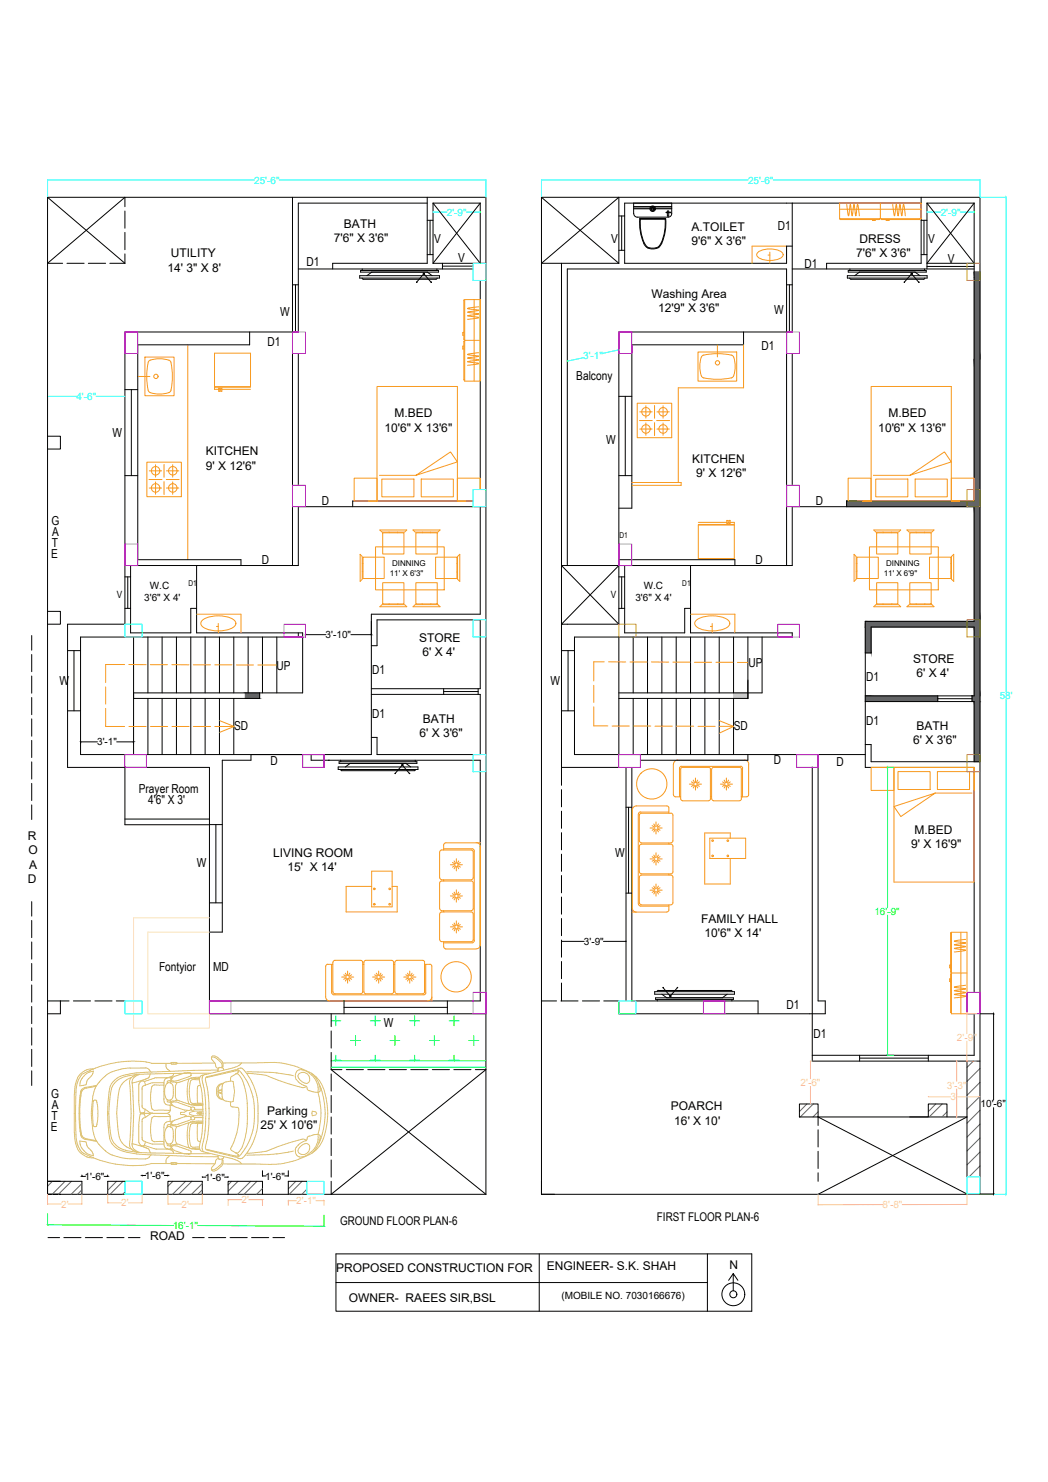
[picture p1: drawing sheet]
<svg xmlns="http://www.w3.org/2000/svg" width="297mm" height="420mm" viewBox="0 0 297 420" stroke-linecap="round" stroke-linejoin="round" font-family="sans-serif">
<!-- layer: 0 -->
<g fill="none" stroke="#000" stroke-width=".28">
<path d="M13.5 55.9h124.2v282.7M13.5 55.9v282.7M13.5 55.9l21.9 18.7M35.4 58.6v-2.7l-21.9 18.7h4.3M35.4 59.8v4.9M82.9 55.9v104.4M121.1 57.6h-36.5v36.5h-49.2v82.9h-16.3v40.6h40.3v69.8h78.3M121.1 55.9v18.7h-26.8v1.7M122.7 57.6h13.4M122.7 57.6l13.4 17v-17M122.7 57.6v17M136.1 57.6l-13.4 17"/>
<path d="M153.5 55.9h124.3v282.7h-124.3zM153.5 55.9l21.9 18.7M179.6 57.6v3a1 1 0 0 0 1 1h8.8a.99 .99 0 0 0 1-1v-3M179.6 59h10.8M179.6 58.6h10.8M179.6 59.2h10.8M189.2 59.8h.3v1.5h-.3zM224.6 57.6v36.5h-49.2v82.9M261.1 57.6h-84v17h45.8v-4.8h1.7M261.1 55.9v18.7h-26.8v1.7M262.7 57.6h13.4M262.7 57.6l13.4 17h-13.4l13.4-17"/>
<path d="M262.7 57.6v18.7M276.1 57.6v84.4h-36.1v1.7M19 74.6h4.8M25 74.6h4.9M31.1 74.6h4.3M35.4 65.9v4.9M35.4 72v2.6M84.6 76.3h49.5M121.1 72.2h1.6M121.1 62.5h1.6M121.9 62.5v9.7M122.7 74.6h15"/>
<path d="M125.4 74.6v1.7M125.4 75.5h8.7M136.1 79.5v59.3M153.5 74.6l21.9-18.7v18.7zM159.1 74.6v148M175.4 71h1.7M175.4 61.2h1.7M176.2 61.2v9.8M181.3 62.2h7.4M181.5 61.9a11.9 11.9 0 0 0 1.9 8.1l1.6 .4 1.6-.4M183.5 70.3l1.5 .3 1.5-.3M187.6 69l-1.1 1.3"/>
<path d="M188.5 61.9a11.9 11.9 0 0 1-1.9 8.1M188.7 61.9h-7.3a12.3 12.3 0 0 0 1.8 8.1l.3 .2M188.7 61.9a14.3 14.3 0 0 1-1.1 7.1M188.8 60.2l1.3 .1zM224.6 76.3h51.5M261.1 72.2h1.6M261.1 62.5h1.6M261.9 62.5v9.7M262.7 75.5h13.4M70.8 94.1v3.7h-31.8v60.9h29.3v1.6M82.9 80.7h1.7M83.7 80.7v13.4"/>
<path d="M210.7 94.1v3.7h-31.6v46.3h-3.7M222.9 80.7h1.7M223.7 80.7v13.4M35.4 110.5h3.6M37.2 110.5v24.3M84.6 100.2v37.4M175.4 112.4h3.7M177.2 112.4v22.4M224.6 100.2v37.4M13.5 123.7h3.6v3.6h-3.6M35.4 134.8h3.6M175.4 134.8h3.7"/>
<path d="M134.1 142h-34.1v1.7M136.1 143.7v30.4h-30.8v39.8h-82.5v-33.3h63M137.7 143.7h-53.1v16.6h-47.6v19.1h17.1v-6.9h1.6M175.4 158.7h32.9v1.6M13.5 173.3h3.6v3.7h-3.6M35.4 172.5h1.6M35.4 163.5h1.6M36.2 163.5v9M55.7 160.3v19.1h30.1v17h-47.9M84.6 179.4v1.2M86.6 179.9v.1M86.6 179.9h5.8"/>
<path d="M99.5 179.9h5.7M159.1 177h.1M159.1 177h16.3M160.8 160.3v-84h62.1v84M175.4 172.5h1.7M175.4 163.5h1.7M175.4 160.3l-16.3 16.7M176.2 163.5v9M177.1 160.3h47.5v-16.6h51.5v32.5h-30.8v41.4h30.8v63.7M177.1 160.3h-18l16.3 16.7M177.1 160.3v19.1h17v-6.9h1.6M195.7 160.3v19.1h28.9v1.2h-61.8v33.3h82.5"/>
<path d="M9 180.2v4.1M9 185.6v4.8M9 191.7v4.8M9 197.8v4.8M19.1 184.5h3.7M21 184.5v17M37.9 180.6v33.3M41.9 180.6v15.8M41.9 198v15.9M45.9 180.6v15.8M45.9 198v15.9M50 180.6v15.8"/>
<path d="M50 198v15.9M54.1 180.6v15.8M54.1 198v15.9M58.1 180.6v15.8M58.1 198v15.9M62.2 180.6v15.8M62.2 198v15.9M66.3 180.6v15.8M66.3 198v15.9M70.3 180.6v15.8M73.6 196.4v1.6h-35.7M74.4 180.6v15.8"/>
<path d="M78.5 180.6v15.8M105.3 196.9h30.8v17h-29.2v-4.8h-1.6M105.3 183.1h1.6v-7.4h29.2v19.6h-30.8M125.7 195.3v1.6M125.7 196.1h9.8M135.5 195.3v1.6M159.1 184.5h3.7M161 184.5v17M175.4 180.6v33.3M175.4 198h36.6M179.5 180.6v15.8M179.5 198v15.9"/>
<path d="M183.5 180.6v15.8M183.5 198v15.9M187.6 180.6v15.8M187.6 198v15.9M191.7 180.6v15.8M191.7 198v15.9M195.7 180.6v15.8M195.7 198v15.9M199.8 180.6v15.8M199.8 198v15.9M203.8 180.6v15.8M203.8 198v15.9"/>
<path d="M207.9 180.6v15.8M207.9 198v15.9M212 180.6v17.5M216 180.6v15.8h-40.6M245.3 198.9h30.8v17.1M245.3 185.1h1.6v-7.3h29.2v19.5h-30.8M265.8 197.3v1.6M265.8 198.1h9.7M275.5 197.3v1.6M9 203.8v4.9M9 209.9v4.9M9 216v4.9"/>
<path d="M19.1 201.5h3.7M22.9 210.3h4.7M33.1 210.3h4.7M35.4 217.6v16.2h24M85.8 213.9h-14.7v1.6h-8.1v48.8h-3.6M88.2 213.9v1.6h47.9v68.3h-76.7M93.1 215.5h.1M159.1 217.6h16.3M159.1 201.5h3.7M177.4 217.6v66.2M179.1 217.6v66.2h35.8v3.6M212 213.9v1.6h-30.5"/>
<path d="M230.2 217.4v83.4h47.6M231.9 213.9v69.9h2v3.6h-58.5v-3.6h-4.3M245.3 211.1h1.6v4.9h30.9M9 222.1v4.9M9 228.2v4.1M35.4 232.2h24M59.4 233.8h3.6M61.2 233.8v22.2M159.1 223.9v4.8M159.1 230v4.8M159.1 236.1v4.8M177.4 228.9h1.7"/>
<path d="M178.2 228.9v24.3M9 255.6v4.1M59.4 256h3.6M159.1 242.2v4.8M159.1 248.2v4.9M159.1 254.3v4.9M177.4 253.2h1.7M9 261v4.8M9 267.1v4.8M9 273.1v4.9M9 279.2v4.9M159.1 260.4v4.9"/>
<path d="M159.1 266.5v4.9M159.1 272.6v4.9M159.1 278.7v5.1M159.2 266.9h6.4M171 266.9h6.3M9 285.3v4.9M9 291.4v4.9M9 297.5v4.9M13.5 283.8h6.1M17.1 283.8v3.6h-3.6M20.8 283.8h4.9M26.9 283.8h4.9"/>
<path d="M32.9 283.8h2.5M93.9 287.4v3.7M93.9 292.3v4.9M93.9 298.4v4.8M97.5 285.6h29.3M97.5 283.8v3.6M126.8 283.8v3.6M153.5 283.8h4.2M159 283.8h4.8M165.1 283.8h4.8M243.6 299.2v1.6M243.6 300h19.5"/>
<path d="M263.1 299.2v1.6M274.1 287.4h2v11.8h-45.9M277.8 287.4h3.9M281.6 287.5v24.4M9 303.6v4.1M93.9 304.5v4.8M93.9 310.6v4.8M93.9 316.7v4.8M93.9 303.2h3M93.9 303.2l43.8 35.4M98.1 303.2h4.9M104.2 303.2h4.9"/>
<path d="M110.3 303.2h4.9M116.4 303.2h4.9M122.5 303.2h4.9M128.6 303.2h4.9M134.7 303.2h3l-43.8 35.4v-3.7M226.6 313h5.3v3.7h-5.3zM231.9 316.7h42.2l-42.2 21.9M231.9 316.7v2.4M231.9 316.7l42.2 21.8M257.8 316.7h5.3v-3.7h5.3v3.7M274.1 300.8v32.8M281.6 314v24.4"/>
<path d="M13.5 338.6v-3.7h9.7v3.7M13.5 338.6h124.2M13.5 334.9h3.6M23.2 333.1v.5M23.3 333.5h.9M29.5 333.5h1M30.5 333.1v.5M35.4 334.9h-4.9v3.7M40.3 333.1v.2M40.4 333.3h.9M46.6 333.3h.9M47.6 338.6v-3.7h9.7v3.7"/>
<path d="M47.6 333.1v.2M57.3 333.6v.1M57.4 333.7h.9M63.6 333.7h1M64.7 338.6v-3.7h9.7v3.7M64.7 333.6v.1M74.4 331.9v1.6M74.5 333.4h.9M80.7 333.4h.9M81.7 331.9v1.6M87 334.9h-5.3v3.7M93.9 322.8v4.8"/>
<path d="M93.9 328.9v4.8M231.9 320.3v4.9M231.9 326.4v4.9M231.9 332.5v2.4M277.8 338.5h3.9M13.6 350.9h3.3M18.1 350.9h4.9M24.2 350.9h4.9M30.3 350.9h4.9M36.4 350.9h3.3M54.6 350.9h3.3M59.1 350.9h4.9"/>
<path d="M65.2 350.9h4.9M71.3 350.9h4.9M77.4 350.9h3.3M95.2 355.5h117.9v16.2h-117.9zM152.8 355.5v16.2M200.5 355.5v16.2M95.2 363.6h105.3"/>
<circle cx="185" cy="59.2" r=".57"/>
<circle cx="185" cy="59.2" r=".78"/>
<circle cx="185" cy="59.2" r=".36"/>
</g>
<g fill="none" stroke="#f8991e" stroke-width=".28">
<path d="M214.9 71.5a6.7 6.7 0 0 1 6.7 0 .97 .97 0 0 1 .3 1 .97 .97 0 0 1-.8 .7 6.9 6.9 0 0 1-6.2-.3 .86 .86 0 0 1 0-1.4zM217.7 72.3h.5M218.2 71.5v3.1M222.9 69.8h-9.7v4.8M55.7 174.1h12.6v5.3M57.3 175.9a8.7 8.7 0 0 1 9.2 0 1.19 1.19 0 0 1-.5 2 9.1 9.1 0 0 1-8.7-.3 1.08 1.08 0 0 1 0-1.7zM61.4 177.6h.5M61.9 176.8v2.6M195.7 174.1h12.6v5.3M197.3 175.9a8.7 8.7 0 0 1 9.2 0 1.19 1.19 0 0 1-.5 2 9.1 9.1 0 0 1-8.7-.3 1.08 1.08 0 0 1 0-1.7zM201.4 177.6h.5M201.9 176.8v2.6"/>
<path d="M29.9 194.7v4.9M35.3 188.4h-5.4v5.1M36.5 188.4h4.9M42.6 188.4h4.9M48.7 188.4l4.9 .1M54.8 188.5h4.9M60.9 188.5h4.9M67 188.5h4.9M73.1 188.5h5.4M168.3 194.3v4.9M171.3 187.6h-3v5.5M172.5 187.6l4.8 .1"/>
<path d="M178.6 187.7h4.8M184.6 187.7h4.9M190.7 187.7h4.9M196.8 187.8h4.9M202.9 187.8h4.9M209 187.8h3M29.9 200.8v5.2h5.4M36.5 206h4.9M42.6 206h4.9M48.7 206h4.9M54.8 206h4.9M60.9 206h5.4"/>
<path d="M62.3 204.3l4.1 1.7-4.1 1.6M168.3 200.4v5.4h4M173.5 205.8h4.9M179.6 205.8h4.9M185.6 205.9h5M191.7 205.9h4.9M197.8 205.9h4.9M203.9 204.3l4.1 1.7M203.9 205.9h4M207.9 206l-4.1 1.9"/>
</g>
<g fill="#636466" stroke="#636466" stroke-width=".28">
<path d="M276.1 77.1l1.7 24.7v-24.7zM276.1 77.1l1.7 24.7h-1.7z"/>
<path d="M276.1 101.8l1.7 40.2v-40.2zM276.1 101.8l1.7 40.2h-1.7z"/>
<path d="M240 142l37.8 1.7v-1.7zM240 142l37.8 1.7h-37.8z"/>
<path d="M276.1 143.7l1.7 32.5v-32.5zM276.1 143.7l1.7 32.5h-1.7z"/>
<path d="M245.3 176.2l32.5 1.6v-1.6zM245.3 176.2l32.5 1.6h-32.5z"/>
<path d="M245.3 177.8l1.6 7.3v-7.3zM245.3 177.8l1.6 7.3h-1.6z"/>
<path d="M276.1 177.8l1.7 19.5v-19.5zM276.1 177.8l1.7 19.5h-1.7z"/>
<path d="M275.5 197.3l2.3 1.6v-1.6zM275.5 197.3l2.3 1.6h-2.3z"/>
<path d="M276.1 198.9l1.7 17.1v-17.1zM276.1 198.9l1.7 17.1h-1.7z"/>
<path d="M245.3 197.3l20.5 1.6v-1.6zM245.3 197.3l20.5 1.6h-20.5z"/>
<path d="M69.5 196.4l4.1 1.6v-1.6zM69.5 196.4l4.1 1.6h-4.1z"/>
</g>
<g fill="none" stroke="#636466" stroke-width=".28">
<path d="M228.7 313l-2.1 2.1M230.5 313l-3.7 3.7M231.9 315.2l-1.5 1.5M265.2 313l-2.1 2.1M267.1 313l-3.7 3.7M268.4 315.2l-1.4 1.5M275.9 300.8l-1.8 1.8M277.8 302.9l-3.7 3.7M277.8 306.8l-3.7 3.7M277.8 310.8l-3.7 3.7M277.8 314.8l-3.7 3.6M277.8 318.7l-3.7 3.7"/>
<path d="M14.8 334.9l-1.3 1.4M18.4 334.9l-3.6 3.7M20.2 334.9l-3.6 3.7M23.2 335.5l-3 3.1M23.2 337.3l-1.2 1.3M33 334.9l-2.5 2.6M34.9 334.9l-3.7 3.7M35.4 338l-.6 .6M49 334.9l-1.4 1.4M52.6 334.9l-3.7 3.7M54.4 334.9l-3.7 3.7M57.3 335.5l-3 3.1"/>
<path d="M57.3 337.3l-1.2 1.2M65.6 334.9l-.9 1M67.5 334.9l-2.8 2.8M71 334.9l-3.6 3.7M72.8 334.9l-3.6 3.7M74.4 336.9l-1.7 1.7M83.8 334.9l-2.1 2.2M85.6 334.9l-3.6 3.7M87 337.2l-1.4 1.4M277.8 322.6l-3.7 3.7M277.8 326.6l-3.7 3.7M277.8 330.6l-3.1 3"/>
</g>
<!-- layer: muebles gral -->
<g fill="none" stroke="#f8991e" stroke-width=".28">
<path d="M100.4 135.6h6.5v6.4h-6.5zM107.5 134.8h10.4M108.2 135.8h9.1v5.1h-9.1zM117.9 134.8l9.8-6.7 1.9 2.9zM119.4 135.8h9.1v5.1h-9.1zM136.1 138.8v-3.2h-6.5v6.4h4.5M240.4 135.6h6.5v6.4h-6.5zM247.5 134.8h10.4M248.2 135.8h9.1v5.1h-9.1zM257.9 134.8l9.8-6.7 1.9 2.9zM259.4 135.8h9.1v5.1h-9.1zM269.6 135.6h6.5v6.4h-6.5z"/>
<path d="M104.5 142h27.6M106.9 142v-32.4h22.7v32.4M244.4 142h27.6M246.9 142v-32.4h22.7v32.4M246.9 217.6h6.5v6.5h-6.5zM250.9 217.6h25.2v32.5h-22.7v-32.5M254.5 218.8h9.1v5h-9.1zM265.7 218.8h9.1v5h-9.1zM276.1 217.6v6.5M253.4 228.7l11.7-3.9-9.8 6.7zM265.1 224.8h10.4"/>
</g>
<!-- layer: A-DOOR-Shutter -->
<g fill="none" stroke="#f8991e" stroke-width=".28">
<path d="M238 57.6h23.1v4.4h-23.1zM238 59.3h23.1M240 58l.5 3.2 .5-3.2 .5 3.2 .5-3.2 .5 3.2 .5-3.1 .1-.1 .5 3.2M249.5 57.6v4.4M253 58l.5 3.2 .5-3.2 .6 3.2 .4-3.2 .6 3.2 .5-3.2 .5 3.2M238.1 62v.2h11.2v-.2M247.3 62.2v.3h.8v-.3M249.8 62v.2h10.9v-.2M251.2 62.2v.3h.8v-.3M131.5 94.2h-.3v.9h.3M131.5 98.1h-.3v.8h.3M131.7 84.9h4.4v23.1h-4.4z"/>
<path d="M131.7 85.1h-.2v11.1h.2M131.7 96.7h-.2v11h.2M131.7 96.5h4.4M134.4 84.9v23.1M135.7 87l-3.2 .4 3.2 .5-3.2 .6 3.2 .5-3.2 .5 3.2 .6-3.2 .4M60.8 100.1h10.2M135.7 100l-3.2 .5 3.2 .5-3.2 .5 3.2 .5-3.2 .6 3.2 .5-3.2 .5M197.9 158.3h10.2M269.4 273.6h-.2v.8h.2M269.4 277.5h-.2v.8h.2M269.7 264.3h4.4v23.1h-4.4zM269.7 264.4h-.3v11.2h.3"/>
<path d="M269.7 276.1h-.3v11h.3M269.7 275.9h4.4M272.3 264.3v23.1M273.7 266.3l-3.2 .5 3.2 .5-3.2 .6 3.2 .4-3.2 .6 2.8 .4 .4 .2-3.2 .4M273.7 279.3l-3.2 .5 3.2 .5-3.2 .6 3.2 .5-3.2 .5 3.2 .6-3.2 .4"/>
</g>
<!-- layer: LOW WALL-1 -->
<g fill="none" stroke="#f8991e" stroke-width=".28">
<path d="M190.9 216.7v8.7M192 215.5h19M192.1 215.5a1.16 1.16 0 0 0-1.2 1.2M193.5 217.6l7.3-.1 .5 .3 .1 8.6-.3 .5-.3 .1h-7.3M193.5 217.5l-.5 .3-.1 .3v8.3l.1 .3 .5 .3M201.7 218.1v8.4M201.7 218.1l.3-.5h.3l7.3-.1 .3 .1 .3 .5M209.9 217.3h-16.9l-.4 .5v8.1M209.9 217.2l.3 .1 .3 .5M210.1 218.1v8.4M210.5 217.8v8.1M211.1 215.5a1.11 1.11 0 0 1 1.1 1.2v8.6l-.3 .5-1.8 .1"/>
<path d="M135 238.9a1.16 1.16 0 0 1 1.2 1.2M136.2 238.9h-9.8l-.5 .3-.2 1.8M180.4 228.5h8.6l.5 .3 .1 1.8M180.4 228.5a1.16 1.16 0 0 0-1.2 1.2v27.7a1.16 1.16 0 0 0 1.2 1.2M180.9 230.8v25.5M181.2 231.1v7.3M181.2 239.9v7.3M181.2 238.4l.1 .3 .5 .2M181.5 230.2h8.1M181.5 230.2l-.4 .2-.2 .4M181.8 239h8.3M181.8 230.6h8.3"/>
<path d="M181.8 230.5l-.5 .3-.1 .3M184.2 234.8h1.3M184.8 234.1l.8 .4M185.3 233.6l.4 .8M185.6 235l-.8 .4M185.7 235.1l-.4 .8M185.9 233v1.3M185.9 235.2v1.2M186.2 235.1l.4 .8M186.3 235l.8 .4M186.4 234.8h1.3M186.6 233.6l-.4 .8"/>
<path d="M187.1 234.1l-.8 .4M189.6 239v.3M190.1 239.3h-8.3l-.5 .3-.1 .3M190.2 239.3l.2 .1 .3 .5v7.3M190.2 230.5l.2 .1 .3 .5M190.7 231.1v7.3l-.3 .5h-.2M190.9 225.3l.3 .5 1.7 .1M195.4 222.3h1.3M196 221.7l.7 .4M196.5 221.2l.4 .7M196.7 222.5l-.7 .4M196.9 222.7l-.4 .7"/>
<path d="M197.1 220.6v1.3M197.1 222.7v1.3M197.3 222.7l.5 .7M197.5 222.5l.7 .4M197.5 222.3h1.3M197.8 221.2l-.5 .7M198.2 221.7l-.7 .4M201.2 237.6h10.1v5.8h-10.1zM201.4 225.9h.3M201.7 226.4l.6 .6h7.3l.3-.1 .3-.5M204.2 222.3h1.3M204.8 221.7l.7 .4"/>
<path d="M205.2 221.2l.5 .7M205.5 222.5l-.7 .4M205.7 222.7l-.5 .7M205.9 220.6v1.3M205.9 222.7v1.3M206.1 222.7l.4 .7M206.3 222.5l.7 .4M206.3 222.3h1.3M206.5 221.2l-.4 .7M207 221.7l-.7 .4M207 237.6v-1.5h-7.3v14.5h7.3v-7.2M105.3 251.3h-7.2v7.2h14.5v-7.2h-1.5"/>
<path d="M105.3 247h5.8v10.1h-5.8zM124.6 241.6v7.2M124.6 250.3v7.3M124.6 259.1v7.3M124.6 241.5l.1-.2 .5-.3 8.6 .1 .3 .4v7.3l-.3 .5-.2 .1h-8.4l-.6-.6M124.6 257.6l.1 .3 .5 .3M124.6 259.1l.1-.3 .5-.3 8.6 .1 .3 .5v7.3l-.3 .5-.2 .1h-8.4l-.5-.3-.1-.3M125.2 249.8h8.3M125.2 258.2h8.3M125.2 249.7l-.5 .3-.1 .3M125.7 240.6h8.2l.4 .3 .1 .3v25.7l-.5 .4h-8.2M125.7 249.4v.4"/>
<path d="M125.7 258.2v.3M127.6 254h1.3M127.6 245.2h1.3M128.2 253.4l.8 .4M128.2 244.5l.8 .5M128.7 252.9l.4 .7M128.7 244.1l.4 .7M129 254.2l-.8 .4M129 245.4l-.8 .4M129.1 254.4l-.4 .7M129.1 245.5l-.4 .8M129.3 243.5v1.2"/>
<path d="M129.3 245.6v1.3M129.3 252.3v1.3M129.3 254.4v1.3M129.6 254.4l.4 .7M129.6 245.5l.4 .8M129.7 254.2l.8 .4M129.7 245.4l.8 .4M129.8 254h1.3M129.8 245.2h1.3M130 252.9l-.4 .7M130 244.1l-.4 .7M130.5 253.4l-.8 .4"/>
<path d="M130.5 244.5l-.8 .5M133.6 249.7l.2 .1 .3 .5v7.3M134.1 257.6l-.3 .5-.2 .1M136.1 240.1v27.8M180.9 256.3l.3 .5 .3 .1M181.2 248.7v7.3M181.2 255.9l.1 .3 .5 .3M181.2 247.2l.3 .5h.3h8.3M181.5 256.9h8.1M181.8 256.6h8.3M184.2 243.5h1.3M184.2 252.4h1.3"/>
<path d="M184.8 242.9l.8 .4M184.8 251.7l.8 .5M185.3 242.4l.4 .7M185.3 251.2l.4 .8M185.6 243.7l-.8 .5M185.6 252.6l-.8 .4M185.7 243.9l-.4 .7M185.7 252.7l-.4 .8M185.9 241.8v1.3M185.9 243.9v1.4M185.9 250.6v1.3M185.9 252.8v1.3"/>
<path d="M186.2 243.9l.4 .7M186.2 252.7l.4 .8M186.3 243.7l.8 .5M186.3 252.6l.8 .4M186.4 243.5h1.3M186.4 252.4h1.3M186.6 242.4l-.4 .7M186.6 251.2l-.4 .8M187.1 242.9l-.8 .4M187.1 251.7l-.8 .5M189.6 256.6l-.1 1.7-.5 .2-9.9 .1M189.6 247.7v.4"/>
<path d="M190.1 248.1h-8.3l-.5 .3-.1 .3M190.2 248.1l.2 .1 .3 .5M190.7 247.2l-.3 .5h-.2M190.7 248.7v7.2l-.3 .5-.2 .1M94 273.4v8.1M94.3 273.4h-1.4h-.3l-.3 .5v8.7M94.3 272.9v8.3M96.8 277h1.3M97.4 276.4l.7 .4M97.9 275.9l.4 .7M98.1 277.2l-.7 .4M98.3 277.4l-.4 .7"/>
<path d="M98.5 275.3v1.3M98.5 277.4v1.3M98.7 277.4l.5 .7M98.9 277.2l.8 .4M98.9 277h1.4M99.2 275.9l-.5 .7M99.7 276.4l-.8 .4M102.2 272.3h-7.3l-.4 .2-.1 .3M102.2 272.3h.3l.3 .5M102.8 272.9v8.3l-.3 .5h-.3M102.8 273.4h.3M103.1 272.9v8.3l.1 .3 .5 .2"/>
<path d="M103.7 272.3h7.3h.3l.3 .5M103.7 272.3l-.5 .2-.1 .3M105.6 277h1.3M106.2 276.4l.7 .4M106.7 275.9l.4 .7M106.9 277.2l-.7 .4M107.1 277.4l-.4 .7M107.3 275.3v1.3M107.3 277.4v1.3M107.5 277.4l.5 .7M107.7 277.2l.7 .4M107.8 277h1.2"/>
<path d="M108 275.9l-.5 .7M108.4 276.4l-.7 .4M111.6 272.9l-.1 8.6-.5 .2h-7.3M111.6 273.4h.3M111.9 272.9v8.3M114.4 277h1.3M115 276.4l.8 .4M115.5 275.9l.4 .7M115.8 277.2l-.8 .4M115.9 277.4l-.4 .7M116.1 275.3v1.3M116.1 277.4v1.3"/>
<path d="M116.3 277.4l.5 .7M116.5 277.2l.8 .4M116.6 277h1.3M116.8 275.9l-.5 .7M117.3 276.4l-.8 .4M119.8 272.3h-7.3l-.5 .2-.1 .3M119.8 272.3h.3l.3 .5M120.3 273.4h1.5h.3l.3 .5v10M120.3 272.9v8.3M120.7 273.4v8.1M125.7 267v1.4M125.8 268.4l.1 .3 .5 .3"/>
<path d="M126.3 269h8.7M127.6 262.8h1.3M128.2 262.1l.8 .5M128.7 261.7l.4 .7M129 263l-.8 .5M129.1 263.2l-.4 .7M129.3 261.1v1.3M129.3 263.2v1.3M129.6 263.2l.4 .7M129.7 263l.8 .5M129.8 262.8h1.3M130 261.7l-.4 .7"/>
<path d="M130.5 262.1l-.8 .5M136.2 267.8a1.16 1.16 0 0 1-1.2 1.2M92.3 282.6a1.16 1.16 0 0 0 1.1 1.2h27.8a1.16 1.16 0 0 0 1.2-1.2M94 281.5l.2 .4 .5 .1M94.4 281.2l.1 .3 .4 .2h7.3M111.9 281.2l.1 .3 .5 .2h7.3M120.4 281.2l-.3 .5h-.3M120.7 281.5l-.3 .5h-.3h-25.5"/>
<circle cx="184.7" cy="222.2" r="4.3"/>
<circle cx="202" cy="238.3" r=".23"/>
<circle cx="206.3" cy="238.3" r=".23"/>
<circle cx="106.1" cy="256.4" r=".23"/>
<circle cx="106.1" cy="252" r=".23"/>
<circle cx="110.4" cy="252" r=".23"/>
<circle cx="110.4" cy="256.4" r=".23"/>
<circle cx="202" cy="242.6" r=".23"/>
<circle cx="206.3" cy="242.6" r=".23"/>
<circle cx="129.3" cy="276.9" r="4.3"/>
</g>
<g fill="none" stroke="#f8991e" stroke-width=".28">
<path d="M53.2 97.8v60.9M197.8 99.8h11v8.2h-11zM203.3 97.8v3.4M210.7 97.8v12.2h-18.5v26.8M39 106.7h3.5M41.1 101.2h8.2v11h-8.2zM42 102.8l.1-.3a6.7 6.7 0 0 1 6.2 0l.2 .3M42 102.8a17.9 17.9 0 0 0 .1 8.1 6.4 6.4 0 0 0 6.2 0 17.9 17.9 0 0 0 .2-8.1M180.6 114.3h9.8v9.8h-9.8zM181.2 119.2h3.7M181.3 116.8h3.5M183.1 115v3.5"/>
<path d="M183.1 119.9v3.5M185.5 114.9v3.7M185.5 119.8v3.7M186.1 119.2h3.7M186.2 116.8h3.5M187.9 115v3.5M187.9 119.9v3.5M198.9 101a12.9 12.9 0 0 1 6.7-.6 3.1 3.1 0 0 1 2.2 .6 6.9 6.9 0 0 1-.2 6 17.3 17.3 0 0 1-8.4 0 6.9 6.9 0 0 1-.3-6zM41.6 131h9.8v9.8h-9.8zM42.2 135.9h3.7M42.3 138.4h3.5M42.3 133.5h3.5"/>
<path d="M44.1 131.8v3.5M44.1 136.6v3.5M46.5 131.7v3.6M46.5 136.5v3.7M47.1 135.9h3.7M47.2 138.4h3.5M47.2 133.5h3.5M49 131.8v3.5M49 136.6v3.5M179.1 136.8h14v.8h-14M181.3 121.6h3.5M186.2 121.6h3.5"/>
<path d="M102.1 157.2l.6 .6v6.4l-.6 .6zM102.7 159.8h.2M102.9 158h6v6h-6zM106.4 155h19.5v12.2h-19.5zM107.7 150.3h7.6l-.6 .5h-6.4zM108.5 151.1h6v6h-6zM110.3 150.8v.3M112.7 150.8v.3M117.1 150.3h7.6l-.6 .5h-6.4zM117.9 151.1h6v6h-6zM119.7 150.8v.3M122.1 150.8v.3"/>
<path d="M123.5 158h6v6h-6zM129.5 159.8h.2M129.7 157.8l.6-.6v7.6l-.6-.6zM242.1 157.2l.6 .6v6.4l-.6 .6zM242.7 159.8h.2M242.9 158h6v6h-6zM246.4 155h19.6v12.2h-19.6zM247.7 150.3h7.6l-.6 .5h-6.4zM248.5 151.1h6v6h-6zM250.3 150.8v.3M252.7 150.8v.3M257.1 150.3h7.6l-.6 .5h-6.4z"/>
<path d="M257.9 151.1h6v6h-6zM259.7 150.8v.3M262.1 150.8v.3M263.5 158h6v6h-6zM269.5 159.8h.2M269.7 157.8l.6-.6v7.6l-.6-.6zM102.7 161.9h.2M107.7 172l.6-.6h6.4l.6 .6zM108.5 165.2h6v6h-6zM110.3 171.2v.2M112.7 171.2v.2M117.1 172l.6-.6h6.4l.6 .6z"/>
<path d="M117.9 165.2h6v6h-6zM119.7 171.2v.2M122.1 171.2v.2M129.5 162.2h.2M242.7 161.9h.2M247.7 172l.6-.6h6.4l.6 .6zM248.5 165.2h6v6h-6zM250.3 171.2v.2M252.7 171.2v.2M257.1 172l.6-.6h6.4l.6 .6zM257.9 165.2h6v6h-6zM259.7 171.2v.2"/>
<path d="M262.1 171.2v.2M269.5 162.2h.2"/>
<circle cx="44.2" cy="106.7" r=".61"/>
<circle cx="183.1" cy="116.7" r="1.21"/>
<circle cx="188" cy="116.7" r="1.21"/>
<circle cx="203.4" cy="102.9" r=".61"/>
<circle cx="44.1" cy="133.5" r="1.21"/>
<circle cx="44.1" cy="138.3" r="1.21"/>
<circle cx="49" cy="138.3" r="1.21"/>
<circle cx="49" cy="133.5" r="1.21"/>
<circle cx="183.1" cy="121.6" r="1.21"/>
<circle cx="188" cy="121.6" r="1.21"/>
</g>
<!-- layer: 0 -->
<g fill="none" stroke="#0ff" stroke-width=".28">
<path d="M13.5 50.9v5M13.6 51h58.5M79.1 51h58.6M137.7 50.9v5M153.5 50.9v5M153.6 51h58.5M219.2 51h58.5M277.8 50.9v5h7.5M285.2 56v140.2M122.7 60v.1M122.8 60.1h3.9M132.2 60.1h3.8"/>
<path d="M136.1 60v.1M262.7 60l4 .1M272.2 60.1h3.9M276.1 60v.1M175.4 99.2l-4.6 1M175.4 99.1v.1M13.5 112.3h.1M13.6 112.4h8M27.2 112.4h8.1M35.4 112.3h.1M160.8 102.3v.1M165.4 101.4l-4.5 1"/>
<path d="M285.2 198.3v140.2M277.8 338.6h7.5"/>
</g>
<!-- layer: 2D -->
<g fill="none" stroke="#000" stroke-width=".28">
<path d="M207.8 361.1l-1.3 1.9M209.1 363l-1.3-1.9v4.8"/>
<circle cx="207.8" cy="366.9" r="3.2"/>
<circle cx="207.8" cy="366.9" r=".99"/>
</g>
<!-- layer: Door_window -->
<path d="M60.8 100.1v9.5h10.2v-9.5M62 110.1h.3v.8h-.3zM62.3 110.4h.3M62.6 110.1h.3v.8h-.3zM62.9 110.4h8.1M71 109.8h-10.2v.6h1.2M197.9 148.1h8.1M197.9 158.3v-9.4h10.2v9.4M206 147.5h.3v.9h-.3zM206.3 148.1h.3M206.6 147.5h.3v.9h-.3zM206.9 148.1h1.2v.6h-10.2" fill="none" stroke="#f8991e" stroke-width=".28"/>
<g fill="none" stroke="#000" stroke-width=".28">
<path d="M102 78.2h22.6v.6h-22.6zM102.2 76.7h22.1v.4h-22.1zM102.6 78.8l.4 .4h20.5l.4-.4M102.7 76.3v.4M105.4 77.1l-1.4 1.1M121.1 77.1l1.4 1.1M123.8 76.3v.4M240.2 78.2h22.6v.6h-22.6zM240.4 76.7h22.1v.4h-22.1zM240.8 78.8l.4 .4h20.6l.3-.4M240.9 76.3v.4M243.6 77.1l-1.4 1.1"/>
<path d="M259.3 77.1l1.4 1.1M262.1 76.3v.4M118.1 80l2-2.4 2.1 2.4M256.3 80l2.1-2.4 2 2.4M95.9 217.4h22.6v.8h-22.6zM96.1 216h22.1v.4h-22.1zM96.5 218.1l.4 .4h20.5l.4-.4M96.6 215.5v.5M99.2 216.4l-1.3 1M112 219.3l2-2.4 2 2.4M115 216.4l1.4 1M117.7 215.5v.5"/>
<path d="M185.6 281.1h22.6v.8h-22.6zM185.8 282.9h22.1v.5h-22.1zM186.3 283.4v.4M186.6 280.8h20.6M186.6 280.8l-.4 .3M187.6 281.9l1.4 1M187.9 280l2.1 2.4 2-2.4M206.1 281.9l-1.4 1M207.2 280.8l.3 .3M207.4 283.4v.4"/>
<circle cx="120.1" cy="77.6" r=".19"/>
<circle cx="258.4" cy="77.6" r=".19"/>
<circle cx="118.1" cy="80" r=".06"/>
<circle cx="122.2" cy="80" r=".06"/>
<circle cx="256.3" cy="80" r=".06"/>
<circle cx="260.4" cy="80" r=".06"/>
<circle cx="112" cy="219.3" r=".06"/>
<circle cx="114" cy="216.9" r=".19"/>
<circle cx="116.1" cy="219.3" r=".06"/>
<circle cx="188" cy="280" r=".06"/>
<circle cx="192" cy="280" r=".06"/>
<circle cx="190" cy="282.4" r=".19"/>
</g>
<!-- layer: muebles gral -->
<g fill="none" stroke="#ddc16e" stroke-width=".28">
<path d="M59.9 299.8l.1-.1a2.87 2.87 0 0 1 2.9 2.9M21.1 310.2v11M21.4 307.2l-.3 3M22.6 315.6l.3 5M22.7 310.5l-.3 4.4 .3 5.9M22.8 306.8l-.2 1M22.9 309.6l-.2 .9M22.9 310.7l-.3 5M23 304.3a5.8 5.8 0 0 0-1.6 2.9M23.1 309.8l-.2 .9M23.6 304.4a6.7 6.7 0 0 0-2.1 5.2v12.1M23.9 304.9l-.7 .8-.5 1.1"/>
<path d="M25.5 303.9l-1.6 1M26.3 304.3l-.7 1a2.76 2.76 0 0 0-1.2 2.2l-1.8 .4M26.4 312.3l-.2 3.4 .2 3.3M26.4 319l.2 .3 .4 .1M26.5 303.6l-.2 .7M26.5 303.7l-1 .2M26.5 303.1a4.2 4.2 0 0 0-3.5 1.2M27 311.9l-.4 .1-.2 .3M27 302.9l-3.4 1.5M27 311.9l.4 .3M27.2 308l-3.1 .6-.6 .4-.4 .8M27.4 312.2l.2 1"/>
<path d="M27.4 319.1l-.4 .3M27.4 307.7l-3.5 .7-.6 .4-.4 .8M27.6 318.1l-.2 1M27.6 313.2v4.9M29.9 305a9.2 9.2 0 0 0-3.8 8.1 23.6 23.6 0 0 0 1.1 10 10.1 10.1 0 0 0 8.6 5.3l5.3 .2M30.5 315.7a29.8 29.8 0 0 0 1 8.1l.4 .6M30.7 311.5l-.2 4.1M31.5 308.8a33 33 0 0 0 0 13.7M33.1 315.7l.3 3.7M33.1 305.7a5.2 5.2 0 0 0-2.3 4.8l-.1 1M33.4 319.4l.1 1.5a5.4 5.4 0 0 0 1.1 3.1M34.6 307.3a10.5 10.5 0 0 0-1.3 5.8l-.2 2.5"/>
<path d="M35.9 306.1l-1.3 1.2M36.9 302.8l-3.7 .6a6.6 6.6 0 0 0-3.3 1.6M37.3 305.5l-1.4 .7M37.4 307l.2 2a83.8 83.8 0 0 1 0 13.8l-.2 1.5M37.6 305.2l-.6 .6-.3 .8 .5 9.1-.3 6.1M38.9 304.6l-1.3 .6M39.3 304.6l-1.9 .2a6.1 6.1 0 0 0-5.8 4M39.3 307.4l.1 6.3 .3 1.7 .6 .1a.81 .81 0 0 0 .9-1l-.5-.2M39.3 319.3v4.6M39.6 304.6a2.62 2.62 0 0 0-2.1 2.5l3.9-1.2M39.8 315.4l.4 .2M40 306.5l.9 .1"/>
<path d="M40.1 315.7h2.5M40.2 315.7l-.4 .2M40.3 308.3v5.6M40.3 317.5v5.5M40.3 313.8l.4 .5M40.7 317l-.4 .4M40.7 307.8l-.4 .5M40.9 315.9h-1.2l-.4 3.4M40.9 315.9l.3 .9M40.9 306.6l.3 1.1M41.1 302.8h-4.3M41.2 302.7l1.1 .6"/>
<path d="M41.2 316.8l-.5 .2M41.2 314.5l1.4 1 .6 .1M41.4 301.1l1.6 .4M41.4 301a30.6 30.6 0 0 0-14.4 1.8M42.3 303.3l.6 .7M42.4 305l-.3 .6-2.2 1-.5 .8M42.6 307.1l-1.9 .8M42.6 304.4l-.2 .5M42.7 315.6h.6zM43 301.5h5.3M43.1 316.9l-.4 3.3M43.2 315.7l-.6 .1-1.4 1"/>
<path d="M43.2 315.7h4.1M43.8 307.6h2.7M43.8 316.5l-.7 .4M43.8 307.5a1.24 1.24 0 0 0-1 1.5l-.1 1.5a8.5 8.5 0 0 0 .6 4.1 1.85 1.85 0 0 0 1.8 .1l3.1 .1M46.5 319.8v4.2a1.43 1.43 0 0 0 1.7 1.8M46.5 307l-3.9 .1M46.8 310.9l.5 .8M46.9 308l-.2 1 .2 1.9M47 301.5l.1 1 .4 .7M47.2 318.1l-.6 .5-.1 1.1M47.2 313.2l2.3 .5M47.3 319.6l-.5 .8"/>
<path d="M47.3 307.2l-.5 .8M47.3 319.6a1.22 1.22 0 0 1 1.4 .1 1.22 1.22 0 0 1 .4 1.4v.3M47.3 307.2a1.22 1.22 0 0 1 1.4 .1 1.22 1.22 0 0 1 .4 1.3v.4M47.4 311.8l.1 .6 .6 .1M47.4 319.1v.4M47.6 303.2l.6 .5M47.6 306.5l-.2 .6M48.1 312.5l.3 .2M48.1 318.8l-.7 .3M48.1 306.4h-.5M48.2 317.9l-1 .2M48.2 305.5a1.43 1.43 0 0 0-1.7 1.8v4.9l.3 .7 .4 .3"/>
<path d="M48.2 317.9l.3 .3-.1 .4M48.2 305.5l.3 .3-.1 .4M48.2 316.5h-4.4M48.2 313.5v1.5l-.8 .7 .7 .4 .2 .7M48.2 316.8v1.1M48.4 311.8v.8M48.4 318.6l-.3 .2M48.4 306.2l-.3 .2M48.4 301.5l1.5-.2 .3 .2M48.4 318.8v.7M48.4 306.4v.7M48.4 318.6l.1 .3 .5 .3"/>
<path d="M48.4 306.2l.3 .5 .3 .1M48.4 312.7l.1 .4-.3 .3M48.4 301.3l1.5-.1 .3 .2-.2 .3h-.8h-.6zM48.7 306.2l.5 .3M48.7 318.2a.58 .58 0 0 0 .2 .7 .58 .58 0 0 0 .7 0h.2M48.7 305.8v.4M48.7 313.1l.4 .4M49 306.8l.8 .1M49 312.1l1.6-.1 3.3 1.1 2.4 .3M49 312.1l-.3 .1-.3 .5M49.1 317.8l-.4 .4M49.1 305.4l-.4 .4"/>
<path d="M49.1 309a2.86 2.86 0 0 1-.6 2.7l-.7 .2-.5-.2M49.2 304.3v.1a1.33 1.33 0 0 1-1.6 1.1h-3.5l-3.2 1.1M49.5 313.7l2.8 1M49.5 317.6l-1.3 .4M49.5 305.1l-1.3 .4M49.7 308.2v2.9l.5 .8M49.8 312.4a.69 .69 0 0 0-.8 0 .69 .69 0 0 0-.3 .7M49.8 306.5h-.6M49.9 312.4l.7 .2M50.2 319.4l-.5 1.2M50.2 307l-.5 1.2M50.5 312.6l3 1.1"/>
<path d="M50.6 318.7l-.7 .2M50.6 306.3l-.7 .1M53 306.1l-2.4 .8h-.8M53.2 314.8l-1 .6h-1v.3v.2l1 .1 1 .5M53.5 313.6l.6 .3M54.1 317.4l-3.6 1.3M54.1 305l-3.6 1.3M54.1 314h.1M54.1 304.9v-.5l-.7-.3-1.2 .1-2.7 1M54.1 316.8l.7-.3 .4 .3v.5l-.8 .2-.2-.2-.3-.7-.5-.1-1.2 .1-2.7 1M54.1 314.6l.7 .2 .4-.3v-.5l-.8-.2-.2 .2-.1 .5-.4 .3-1.5-.1M54.2 317.3h-.1"/>
<path d="M54.2 305.7h2.4M54.2 305.6a1.26 1.26 0 0 0-1 1.6l-.1 1.7a8.9 8.9 0 0 0 .6 4.1l.5 .2 3.3-.1M55.2 314.5h2.3M55.2 316.8h2.3M56.3 317.9l-2.4 .3-3.3 1.1-1.6-.1M56.3 317.8l1.2 .1M56.3 315.8h.5M56.3 315.6h.5M56.4 315.6a.4 .4 0 0 1 .6-.3 .4 .4 0 0 1 0 .7 .4 .4 0 0 1-.6-.3M56.6 306.1l-1.8-.1a1.1 1.1 0 0 0-1 1.5l-.1 1.5a8.1 8.1 0 0 0 .5 3.6l.5 .3M56.6 306.7l.3 1.2M56.6 315.6l.2-.2 .2 .2-.2 .3-.2-.2"/>
<path d="M56.6 305.4l-1.8 .1-1.8 .6M56.8 307.7l-.8 .3-.1 4.1 .3 .8 1.3 .2M56.8 315.6v.1M56.8 307.9l.5 2.5 .2 5.3M57.5 318.2l-1.3 .3-.3 .7 .1 4.2 .8 .3M57.5 315h-2.3l-1.5 .5v.4l1.5 .4h2.3M57.5 313.4h-1.2M57.5 318.5h-1.6a1.53 1.53 0 0 0-1.9 .4l-.3 2.5a8.1 8.1 0 0 0 .5 3.6l.5 .3M57.5 312.8l-2.7 .1M57.5 316.8l-.2 3.6M57.5 318.2h-2.2a1.58 1.58 0 0 0-1.9 .3l-.3 2.8a9.2 9.2 0 0 0 .6 4.1l.5 .3 2.4-.1M57.5 315.6v1.2"/>
<path d="M57.8 304.8a1.37 1.37 0 0 0-1.2 1.9M58.3 304.6a1.71 1.71 0 0 0-.8 2.5 34.4 34.4 0 0 1 .8 8.5M58.3 317l-.2 3.6M58.3 315.7v1.4M59.2 314.2l.1 1.4M59.3 315.7l-.2 5M59.6 304.3l-20.3 .3M60.9 301.4l-10.7 .1M61.7 303.4l-13.8 .4a55.8 55.8 0 0 0-10.4 .5l-.7 .2a8.6 8.6 0 0 0-3.7 1.2M61.8 309.6l1.1 .3M61.8 309.8l1.1 .3M61.9 310.5l.6 .9 .6 .2"/>
<path d="M62 302.8l-.3 .7 .2 .1M62 302.7h1M62.9 309.1l-1.1 .2M62.9 308.9l-1.1 .2M63 302.5l-.1 .2 .3-.3v-.7a3.1 3.1 0 0 0-2.9-2.3 .73 .73 0 0 0-.1 1.2 2.21 2.21 0 0 1 1 1.8l.4 .4 .4 .1M63 302.7l.3 .2M63.1 307.3a2.11 2.11 0 0 0-1.3 2.7l.1 .5M63.3 303l.1 .3M63.3 307.1a2.33 2.33 0 0 0-1.9 3.1l.1 .3a1.77 1.77 0 0 0 1.8 1.3M65.3 305.7v.8M65.3 312.5v.8M65.4 313.3l.1 .4 .5 .1"/>
<path d="M65.6 305.2l2.1-1.3-.1-.2-.8-.1-8.2 1.9M65.7 305.1l-.3 .5M65.9 313.8l1.3 .2M66.1 306.7l-.7-.2a2.29 2.29 0 0 0-2.4 1.4 5.3 5.3 0 0 0 .3 3.9l.7 .4 1.4 .2 .7-.2 .4-2.7-.4-2.8M66.9 304.5l.6 .1 1.3 1.8M67.2 313.9l.4 .3a19.2 19.2 0 0 1-1.8 10.7M68.1 302.8l-.7 .2M68.1 302.8a4.5 4.5 0 0 1 2.5 2.5 17 17 0 0 1 2.5 10.3M68.6 301.3l-1.4 1.1-1.4 .4-7.5 1.8M68.8 306.5a22 22 0 0 1 1.3 6.3M69.9 303.8l7.4 .3 5.9 .9M70 304.3a21.4 21.4 0 0 1 9.4 2.1l6.2 1.9"/>
<path d="M70.1 312.8v2.8M70.1 315.7v2.3a21.4 21.4 0 0 1-1.3 6.9M71.7 311a13.5 13.5 0 0 0-4.4-7.7l-8.3 1.9a1.01 1.01 0 0 0-.8 .6 1.01 1.01 0 0 0 .2 1.1l.5 2.6 .3 4.7M71.7 311l.4 3.3M72.1 317l-.4 3.3M72.1 314.3v2.7M73.1 317.5l-.4 3.3-1.2 3.6M73.1 315.7v1.8M76.9 301.2l-13.8 .2M76.9 301.2a21.7 21.7 0 0 1 12.6 4.1l1.5 1.8 .7 1.5M83.7 304.6a1.89 1.89 0 0 0 .8 2M84.1 303.9l-.4 .8"/>
<path d="M84.5 306.7l1 .7M84.7 304.5a1.88 1.88 0 0 1 2.4-.1 1.88 1.88 0 0 1 .5 2.4l-.6 .4a2.98 2.98 0 0 1-2.6-2.2zM84.8 303.3l-.8 .5M84.8 303.3l1.7 .2M85.5 307.4l.3 .2a1.5 1.5 0 0 1 1.4 1.4l1.5 .5M86.5 303.5l1.5 1 1.2 1.2M86.6 308.1l-1 .2M88.3 304.3a6.8 6.8 0 0 1 2.5 4.7M88.5 315l1 .2 .3 .5-.3 .4-1 .2zM88.7 309.5l1.4 .2M89.2 305.7l.7 1.5 .3 1M90.1 309.6a21.1 21.1 0 0 1 0 12.1l-1.4 .1"/>
<path d="M90.2 308.3v1.1M90.4 307.2l.6 1.4M90.5 309.5l-.4 .1M90.8 309.1l-.3 .4M91 308.5a21.5 21.5 0 0 1-.6 15.6M91.7 308.5a21.7 21.7 0 0 1 0 14.3M21.1 321.1l.3 3M21.4 324.1a5.8 5.8 0 0 0 1.6 2.9M21.5 321.7l.1 1a5.9 5.9 0 0 0 2 4.2M22.7 320.8l.2 .9M22.9 321.7l.1 .5M22.9 320.6l.2 .9"/>
<path d="M23 327a4.5 4.5 0 0 0 3.5 1.2M23 322.2l.9 .7 3.5 .7M23.1 321.5l.4 .8 .6 .4 3.1 .7M23.3 325.6l.6 .8M23.6 327l2 .9M23.7 323.7l-1.1-.2 .2 1.3 .4 .8M23.7 323.6l.7 .2M23.9 326.4l.6 .5M24.4 323.8l.2 .8M24.5 326.9l1 .5M24.6 324.6l1.5 2 .4 1.1M25.5 327.4l1 .3"/>
<path d="M25.6 327.9l1.4 .5M26.4 328.1l.1 .2M27 328.5l2.8 .9 3 .6M31.6 322.5a4.5 4.5 0 0 0 2 2.8M31.9 324.4l1.2 1.2M32.7 330a30.8 30.8 0 0 0 8.7 .3M33.1 325.5l1.9 .9M33.7 325.3a12.2 12.2 0 0 0 5.6 1.4l20.3 .4M34.6 324l1.3 1.2M35 326.4l3.7 .8 3.1 .2 19.9 .6M35.9 325.1l1.4 .7M36.9 321.8l-.2 2.9 .3 .8 .6 .5"/>
<path d="M37.5 324.3a2.41 2.41 0 0 0 2.1 2.4M37.5 324.2l3.9 1.2M37.6 326.1l1.3 .6M39.4 323.9l.3 .6 .5 .4M40.2 324.9l1.9 .8 .5 1.2M40.3 323l.2 .4 .7 .2M40.9 324.7l2.8 .9M41.2 323.7l2 .6M41.2 323.6l-.1 .6a.71 .71 0 0 1-1.1 .6M42.3 328l-1.1 .6M42.7 320.3l.1 2a1.25 1.25 0 0 0 1 1.4M42.9 327.4l-.6 .7"/>
<path d="M43.2 324.4h3.3M43.7 325.6l3.5 .2a1.76 1.76 0 0 1 2 1.1v.1M46.5 323.6l-2.7 .1M46.7 321.5l.2 1.8M46.8 323.3l.5 .8M46.9 320.4l-.2 1M47 329.1v.8M47.4 324.2v.5M47.4 324.6l.7 .3M48.1 324.9l.3 .2M48.2 327.6l-.9 .7-.3 .8M48.3 329.9l-5.3-.1-1.6 .4"/>
<path d="M48.4 324.2v.8M48.4 329.8l.3 .2 1.5-.2M48.4 325.1l.1 .4-.3 .3 1.3 .4M48.7 330.1h1.2M48.7 325.5l.4 .4M48.9 323.7a1.05 1.05 0 0 1-1.6 .4M49 324.5l-.5 .3-.1 .3M49.1 322.3l-.2 1.3M49.1 321.5v.8M49.5 326.2l2.8 .9M49.7 320.6v2.9l.5 .8M49.8 324.8a.72 .72 0 0 0-.8 0 .72 .72 0 0 0-.3 .7"/>
<path d="M49.9 324.9l.7 .1M50.2 329.9l-.2-.3h-1.3l-.3 .3 .3 .2M50.2 329.8l-.3 .3M50.2 329.9l10.7 .1M50.5 325l3 1.1M50.8 324.5l3.1 1M50.8 324.5l-.5-.2-1.3 .2M53.5 326l.6 .3M53.9 325.6l2.7 .3M54.1 326.4v.5l-.4 .3-1.5-.1M56.6 325.2l-1.8 .1M56.6 325.5a1.14 1.14 0 0 0 1.2 1.1"/>
<path d="M56.6 324.6l-.1 .9M56.9 323.4l-.3 1.2M57.3 320.4l-.5 3M57.3 325.7a.99 .99 0 0 0 1 1M57.3 324.9v.8M58.1 320.6l-.7 4.2M58.3 326.7l7.5 1.8 1.4 .5 1.4 1M58.6 325.9l8.2 1.9M59 320.7l-.7 4.3M61.9 327.7l-.2 .2 .5 .8a1.01 1.01 0 0 0 1.2-.7M62 328.5h-.4l-.4 .4a2.57 2.57 0 0 1-1.2 2.1v.8l.3 .2a2.84 2.84 0 0 0 2.9-3.1l-.3-.3 .1 .2M62.9 328.8l.1 .4a3.1 3.1 0 0 1-3.1 2.4"/>
<path d="M63.1 330l13.8 .1M65.4 325.7l.3 .5M65.6 326.2l2.1 1.2M65.7 325l-.4 .7M67.4 328.4l.7 .1M67.7 327.4l-.2 .2-.7 .1M68.7 328.3l-.6 .2M68.8 324.9l-1.3 1.9h-.6M69.5 327.6l-.8 .7M70.4 323.9l-1.6 2.7a2.23 2.23 0 0 1-2.2 1.4l-7.6-1.8a.83 .83 0 0 1-.7-1.2M71.5 324.4l-2 3.1M71.7 320.3l-1.3 3.6"/>
<path d="M75.4 326.4l-5.4 .6M76.5 327.3l-6.6 .2M78.4 327.1l-1.9 .2M82.8 329.2l-2.8 .7-3.1 .2M83.2 326.3l-4.8 .9M83.7 326v.6M83.7 326.6l.4 .8M84 325.3l-.3 .7M84.5 324.7l-.5 .6M85 325.2l1.2-.9 .8-.1a1.76 1.76 0 0 1 .6 2.2 1.76 1.76 0 0 1-2.1 .9 1.12 1.12 0 0 1-1-.9 1.12 1.12 0 0 1 .5-1.2zM85.5 323.9l-1 .7M86.6 323.2l-.7-.3a60.3 60.3 0 0 0-10.5 3.5"/>
<path d="M86.7 323.4l-1.2 .5M87.1 322.7l-.4 .7M87.7 322.1l-.5 .2-.1 .4M88.7 321.8l-1 .3M89.2 325.5a5.2 5.2 0 0 1-4.4 2.5l-.8-.6M90.1 321.7l.4 .1M90.2 321.9v1.1M90.2 323.1l-.3 1-.7 1.5M90.5 321.8l.2 .1a6.1 6.1 0 0 1-2.4 5.1M91.7 322.7a9.2 9.2 0 0 1-6.6 5.8l-2.3 .8"/>
<circle cx="56.1" cy="315.6" r=".23"/>
</g>
<!-- layer: 0 -->
<path d="M59.4 260.2h-21.5v31.3h21.5v-4.1h-17.5v-23.1h17.5" fill="none" stroke="#feeab9" stroke-width=".28"/>
<g fill="none" stroke="#0f0" stroke-width=".28">
<path d="M251.5 217.6h1.8M251.6 217.6v39.7M251.6 259.5v39.6M94 289.4h2.6M95.2 288v2.8M95.2 299.2v1.6M99.4 295h2.8M100.8 293.6v2.8M105 289.4h2.8M106.4 288v2.8M106.4 299.2v1.6M110.5 295h2.8"/>
<path d="M111.9 293.6v2.8M116.1 289.4h2.8M117.5 288v2.8M117.5 299.2v1.6M121.7 295h2.8M123.1 293.6v2.8M127.3 289.4h2.8M128.7 288v2.8M128.7 299.2v1.6M132.9 295h2.8M134.3 293.6v2.8M251.5 299.2h1.8"/>
<path d="M93.9 300.8h43.8M93.9 302.6h43.8M94.7 300.6h1.9M105 300.6h2.8M116.1 300.6h2.8M127.3 300.6h2.8M13.5 344.1v3.2M13.5 347.2l35.7 .2M56.1 347.4l35.7 .3M91.8 344.5v3.2"/>
</g>
<g fill="none" stroke="#c7c8ca" stroke-width=".28">
<path d="M208 196.4l-.1 .1M208 196.4l-.1 .2 .2-.2M208.2 196.4l-.3 .3M208.3 196.4l-.4 .4 .4-.4M208.4 196.4l-.5 .5M208.5 196.4l-.6 .6M208.5 196.4l-.6 .7 .7-.7M208.7 196.4l-.8 .8M208.8 196.4l-.9 .9 .9-.9M209 196.4l-1.1 1.1 1.2-1.1M209.1 196.4l-1.2 1.3M209.2 196.4l-1.3 1.4"/>
<path d="M209.3 196.4l-1.4 1.4M209.3 196.4l-1.4 1.5M209.4 198l1.5-1.6-1.5 1.6M209.4 196.4l-1.5 1.6 1.6-1.6M209.7 196.4l-1.7 1.6M209.8 196.4l-1.6 1.6M209.8 196.4l-1.5 1.6 1.6-1.6M210 196.4l-1.6 1.6M210 196.4l-1.5 1.6 1.6-1.6M210.2 196.4l-1.6 1.6M210.4 196.4l-1.7 1.6M210.6 196.4l-1.7 1.6"/>
<path d="M210.8 196.4l-1.7 1.6M211 196.4l-1.5 1.6M211.1 196.4l-1.5 1.6M211.3 196.4l-1.7 1.6M211.6 196.4l-1.7 1.6M211.9 196.4l-1.8 1.6M211.9 196.4l-1.5 1.6M211.9 198h.1M212 196.5l-1.5 1.5M212 196.6l-1.5 1.4M212 196.6l-1.4 1.4M212 196.7l-1.3 1.3"/>
<path d="M212 196.8l-1.3 1.2M212 196.9l-1.2 1.1M212 196.9l-1.1 1.1M212 197l-1.1 1M212 197.1l-1 .9M212 197.1l-.9 .9M212 197.2l-.8 .8M212 197.3l-.8 .7M212 197.3l-.7 .7M212 197.5l-.6 .5M212 197.5l-.5 .5M212 197.6l-.4 .4"/>
<path d="M212 197.7l-.4 .3M212 197.8l-.3 .2M212 197.8l-.2 .2M212 197.9l-.1 .1"/>
</g>
<!-- layer: Window -->
<g fill="none" stroke="#f0f" stroke-width=".28">
<path d="M35.4 94.1h3.6v6.1h-3.6zM82.9 94.1h3.7v6.1h-3.7zM175.4 94.1h3.7v6.1h-3.7zM222.9 94.1h3.7v6.1h-3.7zM82.9 137.6h3.7v6.1h-3.7zM222.9 137.6h3.7v6.1h-3.7zM35.4 154.2h3.6v6.1h-3.6zM175.4 154.2h3.7v6.1h-3.7zM80.5 177h6.1v3.6h-6.1zM220.5 177h6.1v3.6h-6.1zM35.4 213.9h6.1v3.7h-6.1zM85.8 213.9h6v3.7h-6z"/>
<path d="M175.4 213.9h6.1v3.7h-6.1zM225.8 213.9h6.1v3.7h-6.1zM59.4 283.8h6.1v3.6h-6.1zM134.1 281.3h3.6v6.1h-3.6zM199.4 283.8h6.1v3.6h-6.1zM274.1 281.3h3.7v6.1h-3.7z"/>
</g>
<path d="M274.1 74.6h3.7v4.9h-3.7zM274.1 138.8h3.7v4.9h-3.7zM175.4 177h4.9v3.6h-4.9zM274.1 175.7h3.7v4.9h-3.7zM274.1 213.9h3.7v4.9h-3.7z" fill="none" stroke="#999b37" stroke-width=".28"/>
<path d="M134.1 74.6h3.6v4.9h-3.6zM134.1 138.8h3.6v4.9h-3.6zM35.4 177h4.9v3.6h-4.9zM134.1 175.7h3.6v4.9h-3.6zM134.1 213.9h3.6v4.9h-3.6zM35.4 283.8h4.9v3.6h-4.9zM175.4 283.8h4.9v3.6h-4.9zM35.4 334.9h4.9v3.7h-4.9zM87 334.9h4.8v3.7h-4.8zM274.1 333.6h3.6v4.9h-3.6z" fill="none" stroke="#0ff" stroke-width=".28"/>
<!-- layer: 0 -->
<g fill="none" stroke="#f7abae" stroke-width=".28">
<path d="M274 287.4h2.7M274 287.5v5.5M274 295.2v5.6M229.6 300.8h.6M229.6 313h.6M229.7 300.9v4.9M229.7 308v4.9M263.1 310.9h.1M263.2 311h6.3M271.1 300.8h.1M271.1 316.7h.1M271.2 300.9v5.7"/>
<path d="M271.2 308.8v7.8M271.4 311h6.3M274 300.8h2.7M277.8 310.9h.1M13.5 338.6v2.8M23.2 338.6v2.8M30.5 338.6v2.5M40.3 338.6v2.5M47.6 338.6v2.8M57.3 338.6v2.8M231.9 338.6v3M274.1 338.6v3"/>
<path d="M13.6 341.3h3.8M19.3 341.3h3.9M30.6 341h3.8M36.4 341h3.8M47.7 341.3h3.8M53.4 341.3h3.8M64.7 340.1v1.7M64.7 340.1h3.9M70.5 340.1h3.8M74.4 340.1v1.7M81.7 340.3v1.5M81.8 340.4h2.2"/>
<path d="M89.5 340.4h2.3M91.8 340.3v1.5M250.2 341.5l-18.3 .1M274 341.5h-18.3"/>
</g>
<g font-size="3.5">
<text x="220.4" y="65.1">D1</text>
<text x="123.1" y="68.8">V</text>
<text x="173.2" y="68.8">V</text>
<text x="263.1" y="68.8">V</text>
<text x="86.9" y="75.4">D1</text>
<text x="129.9" y="74.3">V</text>
<text x="228" y="75.9">D1</text>
<text x="268.7" y="74.6">V</text>
<text x="79.4" y="89.7">W</text>
<text x="219.4" y="88.9">W</text>
<text x="75.8" y="98">D1</text>
<text x="215.8" y="99.3">D1</text>
<text x="163.3" y="107.8">Balcony</text>
<text x="31.8" y="124">W</text>
<text x="171.8" y="125.9">W</text>
<text x="91.2" y="143.1">D</text>
<text x="231.2" y="143.1">D</text>
<text x="14.6" y="148.8">G</text>
<text x="14.7" y="155.1">T</text>
<text x="14.7" y="151.9">A</text>
<text x="14.5" y="158.3">E</text>
<text x="74.2" y="159.8">D</text>
<text x="214.2" y="159.8">D</text>
<text x="78.4" y="189.9">UP</text>
<text x="105.5" y="191.1">D1</text>
<text x="212.1" y="189.1">UP</text>
<text x="16.8" y="194.3">W</text>
<text x="156" y="194.3">W</text>
<text x="245.5" y="193.1">D1</text>
<text x="105.5" y="203.5">D1</text>
<text x="66.4" y="207.1">SD</text>
<text x="208" y="207.1">SD</text>
<text x="245.5" y="205.5">D1</text>
<text x="76.7" y="217">D</text>
<text x="219.3" y="216.6">D</text>
<text x="237.1" y="217.2">D</text>
<text x="39.3" y="224.8">Prayer Room</text>
<text x="42" y="227.9">4'6&quot; X 3'</text>
<text x="55.8" y="245.7">W</text>
<text x="174.3" y="243">W</text>
<text x="45.1" y="275.3">Fontyior</text>
<text x="60.4" y="275.3">MD</text>
<text x="222.9" y="286.2">D1</text>
<text x="108.8" y="291.1">W</text>
<text x="230.6" y="294.2">D1</text>
<text x="14.5" y="311.4">G</text>
<text x="14.6" y="317.6">T</text>
<text x="14.7" y="314.5">A</text>
<text x="14.4" y="320.8">E</text>
</g>
<g font-size="3.4">
<text x="97.5" y="64.7">BATH</text>
<text x="196" y="65.5">A.TOILET</text>
<text x="94.7" y="68.7">7'6&quot; X 3'6&quot;</text>
<text x="196" y="69.5">9'6&quot; X 3'6&quot;</text>
<text x="243.6" y="68.8">DRESS</text>
<text x="47.5" y="77">14' 3&quot; X 8'</text>
<text x="48.5" y="72.9">UTILITY</text>
<text x="242.7" y="72.9">7'6&quot; X 3'6&quot;</text>
<text x="184.7" y="84.4">Washing Area</text>
<text x="186.6" y="88.4">12'9&quot; X 3'6&quot;</text>
<text x="111.8" y="118.3">M.BED</text>
<text x="251.8" y="118.3">M.BED</text>
<text x="109" y="122.4">10'6&quot; X 13'6&quot;</text>
<text x="248.9" y="122.4">10'6&quot; X 13'6&quot;</text>
<text x="58.3" y="129">KITCHEN</text>
<text x="196.1" y="131.2">KITCHEN</text>
<text x="58.3" y="133.1">9' X 12'6&quot;</text>
<text x="197.3" y="135.3">9' X 12'6&quot;</text>
<text x="118.8" y="182">STORE</text>
<text x="119.8" y="186.1">6' X 4'</text>
<text x="258.8" y="187.8">STORE</text>
<text x="259.8" y="191.9">6' X 4'</text>
<text x="118.9" y="209">6' X 3'6&quot;</text>
<text x="119.8" y="204.9">BATH</text>
<text x="259.8" y="207">BATH</text>
<text x="258.9" y="211">6' X 3'6&quot;</text>
<text x="7.9" y="238.1">R</text>
<text x="259.2" y="236.4">M.BED</text>
<text x="8.1" y="242.2">O</text>
<text x="77.4" y="242.9">LIVING ROOM</text>
<text x="258.3" y="240.5">9' X 16'9&quot;</text>
<text x="7.9" y="250.3">D</text>
<text x="8.2" y="246.3">A</text>
<text x="81.5" y="247">15' X 14'</text>
<text x="198.8" y="261.5">FAMILY HALL</text>
<text x="199.7" y="265.6">10'6&quot; X 14'</text>
<text x="75.8" y="316.1">Parking</text>
<text x="190.2" y="314.8">POARCH</text>
<text x="73.9" y="320.2">25' X 10'6&quot;</text>
<text x="191.1" y="318.8">16' X 10'</text>
<text x="96.4" y="347.2">GROUND FLOOR PLAN-6</text>
<text x="186.2" y="346.2">FIRST FLOOR PLAN-6</text>
<text x="42.6" y="351.7">ROAD</text>
<text x="206.7" y="359.9">N</text>
<text x="95.3" y="360.7">PROPOSED CONSTRUCTION FOR</text>
<text x="155" y="360.2">ENGINEER- S.K. SHAH</text>
<text x="98.9" y="369.2">OWNER- RAEES SIR,BSL</text>
</g>
<g font-size="2.8" fill="#0ff">
<text x="72" y="52">25'-6&quot;</text>
<text x="212" y="52">25'-6&quot;</text>
<text x="126.6" y="61.1">2'-9&quot;</text>
<text x="266.6" y="61.1">2'-9&quot;</text>
<text x="165.3" y="101.8">3'-1&quot;</text>
<text x="21.6" y="113.3">4'-6&quot;</text>
<text x="283.4" y="198.3">58'</text>
</g>
<g font-size="2.8">
<text x="42.5" y="167">W.C</text>
<text x="182.4" y="167">W.C</text>
<text x="33.1" y="169.6">V</text>
<text x="40.9" y="170.4">3'6&quot; X 4'</text>
<text x="173.1" y="169.6">V</text>
<text x="180.1" y="170.4">3'6&quot; X 4'</text>
<text x="92.3" y="180.9">3'-10&quot;</text>
<text x="27.5" y="211.3">3'-1&quot;</text>
<text x="165.5" y="267.9">3'-9&quot;</text>
<text x="277.9" y="314">10'-6&quot;</text>
<text x="24" y="334.5">1'-6&quot;</text>
<text x="41" y="334.3">1'-6&quot;</text>
<text x="58.1" y="334.7">1'-6&quot;</text>
<text x="75.2" y="334.4">1'-6&quot;</text>
<text x="159.1" y="368.3">(MOBILE NO. 7030166676)</text>
</g>
<g font-size="2.8" fill="#0f0">
<text x="247.8" y="259.4">16'-9&quot;</text>
<text x="49" y="348.5">16'-1&quot;</text>
</g>
<g font-size="2.8" fill="#f7abae">
<text x="271.2" y="295.1">2'-9&quot;</text>
<text x="226.9" y="307.9">2'-6&quot;</text>
<text x="268.4" y="308.7">3'-3&quot;</text>
<text x="269.4" y="312">3'</text>
<text x="68.5" y="341.1">2'</text>
<text x="84" y="341.4">2'-1&quot;</text>
<text x="17.3" y="342.4">2'</text>
<text x="34.4" y="342">2'</text>
<text x="51.4" y="342.4">2'</text>
<text x="250.2" y="342.5">8'-8&quot;</text>
</g>
<g font-size="2.3">
<text x="175.6" y="152.5">D1</text>
<text x="111.1" y="160.5">DINNING</text>
<text x="251.1" y="160.5">DINNING</text>
<text x="53.4" y="166.3">D1</text>
<text x="110.5" y="163.2">11' X 6'3&quot;</text>
<text x="193.4" y="166.3">D1</text>
<text x="250.5" y="163.2">11' X 6'9&quot;</text>
</g>
</svg>
